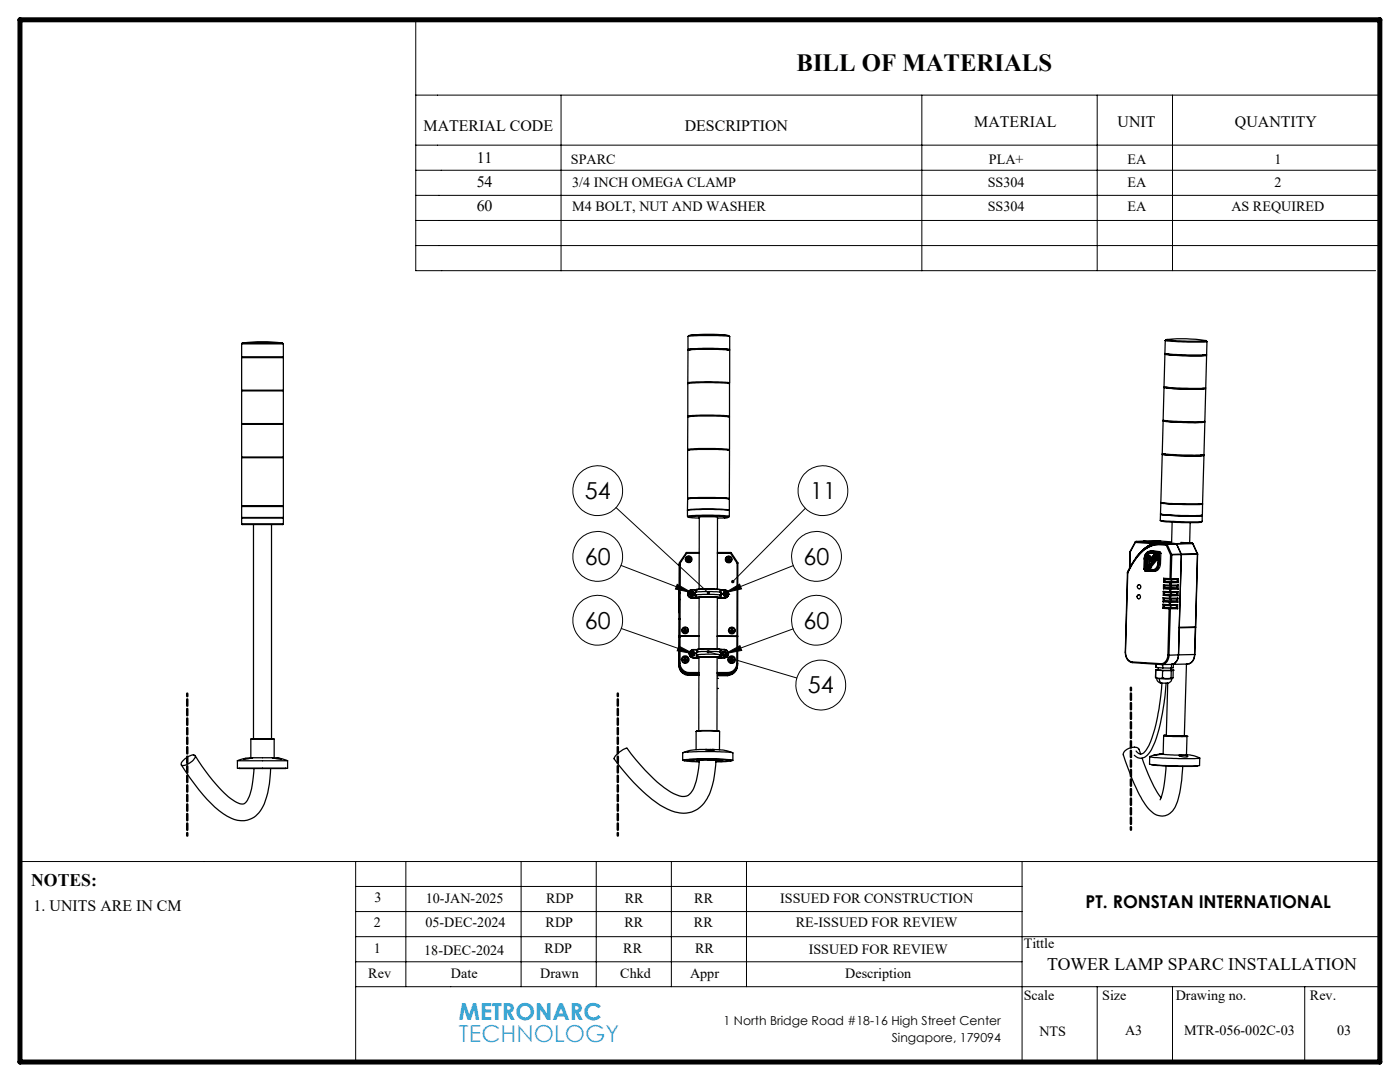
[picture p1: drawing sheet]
<svg xmlns="http://www.w3.org/2000/svg" width="279mm" height="216mm" viewBox="0 0 279 216" stroke-linecap="round" stroke-linejoin="round" font-family="sans-serif">
<g fill="none" stroke="#000" stroke-width=".2">
<path d="M83 19h192.4M83 4v50h191.5M112 19v35M184 19v35M219 19v35M234 19v35M83 34h191.6M83 39h192.1M83 29h192.4M83 44h192.1M83 49h192.1M122.9 101.3l18.5 17"/>
<path d="M123.9 112.8l14.1 5.5M135.1 116.6l2.9 1.7-3.2-.8zM144.7 118.3l2.9-1.7 .4 .9zM158.3 112.9l-13.6 5.4M160.7 101.4l-14.5 14.7M124 125.4l14.4 5.1M135.5 128.9l2.9 1.6-3.3-.6zM141.3 130l17.7 5.3M144.8 130.4l2.9-1.6 .3 1zM158.3 125.5l-13.5 4.9M4 171.9h271.4M71 176.9h133"/>
<path d="M71 171.9v40M81 171.9v25M104 171.9v25M119 171.9v25M134 171.9v25M149 171.9v25M204 171.9v40M71 196.9h204.4M71 191.9h133M71 181.9h133M71 186.9h204.4M219 196.9v15"/>
<path d="M234 196.9v15M260.4 196.9v15"/>
<circle cx="119.3" cy="97.9" r="5"/>
<circle cx="164.2" cy="97.9" r="5"/>
<circle cx="119.3" cy="111" r="5"/>
<circle cx="162.9" cy="111" r="5"/>
<circle cx="119.3" cy="123.8" r="5"/>
<circle cx="162.9" cy="123.8" r="5"/>
<circle cx="163.8" cy="136.7" r="5"/>
</g>
<path d="M37.4 138.4v28.3M123.3 138.4v28.3M225.7 137.2v28.4" fill="none" stroke="#000" stroke-width=".5" stroke-dasharray="1.3 .6" stroke-dashoffset=".8"/>
<path d="M4 4h271.4v207.9h-271.4z" fill="none" stroke="#000" stroke-width="1"/>
<path d="M146 115.8l-.1 .4 .3-.1-.2 .2a.34 .34 0 0 0 .5 0 .34 .34 0 0 0 0-.5 .34 .34 0 0 0-.5 0zM141.1 118v.1a.34 .34 0 0 0 .1 .5 .34 .34 0 0 0 .4-.1l-.2-.2 .2 .2a.35 .35 0 0 0 0-.4 .35 .35 0 0 0-.5-.1zM141 129.9v.1h.3h-.3a.34 .34 0 0 0 .4 .3 .34 .34 0 0 0 .2-.5 .34 .34 0 0 0-.6 .1zM144.7 118.3l2.9-1.7 .4 .9zM135.1 116.6l2.9 1.7-3.2-.8zM144.8 130.4l2.9-1.6 .3 1zM135.5 128.9l2.9 1.6-3.3-.6z" fill="#000"/>
<g fill="none" stroke="#000" stroke-width=".25">
<path d="M48.2 68.6h8.4M48.2 68.6v2.6h8.4v-2.6M48.2 78h8.4v6.5h-8.4zM48.2 71.4h8.4v6.5h-8.4zM48.4 68.4a32.6 32.6 0 0 1 8 0M48.4 68.4h8M48.4 68.4l-.2 .2M56.4 68.4l.2 .2M137.3 76.4v-6.5l4.5-.2 3.8 .2v6.5M137.3 67.1l2.2-.1h3.8l2.3 .2M137.3 67.1a3.4 3.4 0 0 1 2.3-.3h4.2a2.89 2.89 0 0 1 1.8 .4M137.3 67.1v2.6"/>
<path d="M137.6 76.5l-.3-.1 4.5-.2 3.8 .2-.3 .1M137.6 69.8l-.3-.1 3.1-.2a20.9 20.9 0 0 1 5.2 .3h-.3M137.8 69.8l-.2-.1 4.7-.2 3 .2-.2 .1M137.8 66.9a34.1 34.1 0 0 1 7.3 0M145.6 67.2v2.5M232.3 77.3l4.1 .3h4.2l-.4-.1M232.3 77.3l-.2 6.5 4.1 .3h4.3l.1-6.5M232.5 70.7l3.5 .3 4.8-.1-.4-.1M232.5 70.7l-.2 6.5 3.6 .3 4.7-.1 .2-6.5M232.6 67.9h.1M232.6 67.9l4.5 .4 3.8-.1M232.6 67.9l-.1 2.7 4.5 .2h3.8l.1-2.6"/>
<path d="M232.7 67.8h.1a29.4 29.4 0 0 1 7.9 .2l-3.8 .1zM232.7 67.8l-.1 .1M232.8 77.3h-.5M232.9 70.6l-.4 .1M233.1 77.3l-.3 .1 4.1 .2h3.2l-.2-.1M233.3 70.7h-.3l2.6 .2h4.7l-.2-.1M240.7 68l.2 .2M48.2 84.7h8.4v6.5h-8.4zM137.2 99.5l3.1-.2a21.1 21.1 0 0 1 5.3 .2M137.2 99.5v-9.6l2.2-.2h3.8l2.4 .2v9.6M137.2 89.7l.1-6.5 2.1-.2h4.6l1.6 .2v6.5M137.2 99.5h.1"/>
<path d="M137.3 99.5l3.3-.2 4.9 .2M137.3 83v-6.4l1.7-.2 3.3-.1 3.3 .3v6.5M137.3 99.5l-.1 .1M137.5 89.8l-.3-.1 3.1-.2a20.4 20.4 0 0 1 5.3 .2l-.3 .1M137.6 83.1l-.3-.1 2.5-.2 3.9 .1 1.9 .1-.3 .1M145.6 99.5l-.1 .1M232 90.7l4.5 .3 3.8-.1-.5-.1M232 90.7l-.3 9.6M232.1 84l4.1 .3 4.3-.1-.5-.1M232.1 84l-.1 6.5 4 .3 4.3-.1 .2-6.5M232.4 90.6l-.4 .1M232.6 90.6l-.3 .1 3.6 .2h4l-.3-.1"/>
<path d="M232.6 83.9l-.5 .1M232.9 84h-.3l4.5 .3 2.9-.1-.3-.1M240.3 90.9l-.3 9.6M48.2 104.5l.1 .2h8.2l.1-.2M48.2 104.5v-1.1h8.4v1.1M48.2 101.1h8.4M48.2 101.1v2.2h8.4v-2.2M48.2 101h8.4M48.2 101v-9.7h8.4v9.7M48.2 104.5h8.4M48.2 101h.1M48.3 101h8.2"/>
<path d="M48.3 101l-.1 .1M48.4 103.3v.1M50.6 104.7v42.7M54.2 104.7v42.7M56.4 103.3v.1M56.5 101l.1 .1M56.6 101h-.1M135.5 119.6h.1M135.5 118.3h.1M135.5 112.7h.1M135.5 118.8v.1M135.6 112.6h.1"/>
<path d="M135.6 112.6l-.1 .1M135.6 112.6l-.1 14.5M135.6 112.3v14.6M135.6 112.3v.3M137.1 111.5a.2 .2 0 0 0 .2 0 .2 .2 0 0 0 0-.2h.2a.2 .2 0 0 0 0 .2 .2 .2 0 0 0 .3 0v.2a.2 .2 0 0 0-.3 0 .2 .2 0 0 0 0 .3h-.2a.2 .2 0 0 0 0-.3 .2 .2 0 0 0-.2 0zM137.2 101.8l3.1-.2 4.9 .2 .4 .1v1.1l-3.4-.2h-3.3l-1.7 .2zM137.2 101.8v-2.2l2.2-.2h3.8l2.3 .2 .1 2.2M137.2 103l.2 .2M137.2 118.5a.84 .84 0 0 0 .9 .8M137.2 118.5h.1M137.3 118.4l-.1 .1M137.3 101.8h-.1l.7-.2h2.4a20.4 20.4 0 0 1 5.2 .2"/>
<path d="M137.5 103.2h-.1l.4-.1 2.6-.1h3.7l1.3 .2-.8 .1M137.5 103.2l2.1 .2M137.6 118.5h.1M137.6 118.5l.2 .2M137.6 118.5l.3 .4M137.7 118.3l.1 .4M137.7 118.3l-.1 .2M137.8 118.7l.3 .2M137.8 118.7l.1 .2M137.9 118.4v.1M137.9 118.9h.1M138 118.1l-.3 .2"/>
<path d="M138 118.1l.4 .1M138 118.1h-.2l-.1 .2M138 118.1l.3-.1 .1 .2M138.1 119.3h1a14.3 14.3 0 0 1 4.5 0h1M138.1 119.3h.1M138.1 119.3h.6M138.1 118.9h-.2M138.1 118.9h.3M138.3 118.5h.1M138.4 118.9h.1M138.4 118.9h-.5M138.4 118.2l.1 .4"/>
<path d="M138.4 118.2l.1 .2M138.5 118.6l-.4 .3M138.5 118.6l-.1 .3M138.5 118.4v.2M138.5 118.4h.1M138.5 118.4l-.1 .5M138.7 118.4v.1M138.7 117.7h.2M138.7 119.3h.3M138.7 119.2h.2M138.7 118.7h.2M138.7 119.2v.1"/>
<path d="M138.7 118.3l-.1 .2 .1 .2M138.7 117.7h-.6a.76 .76 0 0 0-.8 .8 .76 .76 0 0 0 .8 .7h.6M138.7 117.7h-.6a.84 .84 0 0 0-.9 .8M138.7 117.7h.1M138.7 117.7v.6M138.7 118.7v.5M138.8 118.3l-.1 .1M138.9 118.2l1.4-.2 3.5 .2M138.9 117.7l3.6-.1 1.3 .1M138.9 117.7h.1M138.9 119.2l.1 .1M138.9 118.2l-.2 .1"/>
<path d="M138.9 117.7v.5M139 117.6l-.1 .1M139 119.3l1.1-.1 3.6 .1M139 119.3h.1M139 117.6h4.7M139.5 117.5l.1-14.3 .3-.1 3.3 .1v14.3M139.5 119.2v10.3M139.6 110.2h-2.6l-1.4 2.1M139.6 110.4h-2.5l-1.4 2v14.5M143.2 110.2l2.7 .1 1.3 2v20.1M143.2 119.2l-.1 10.3M143.2 110.4h2.6l1.3 2v14.5"/>
<path d="M143.7 119.3h.1M143.7 117.6l.1 .1M143.7 117.7h.2M143.8 119.2l-3.2-.1h-1.4l-.2 .1v.1M143.8 119.2h.1M143.8 119.2l-.1 .1M143.8 118.2l.1 .1M143.8 117.8h.1M143.8 117.7v.5M143.8 118.7h-4.8l-.1 .5M143.8 118.7h.1M143.8 118.3l.2 .2"/>
<path d="M143.8 118.6v.6M143.8 118.6v.1M143.9 118.7h.1M143.9 119.2v.1h-.2M143.9 118.7l-.1 .1M143.9 118.3l.1 .1-.1 .3M143.9 118.3h.1M143.9 118.7v.5M143.9 117.8h.7a.74 .74 0 0 1 .7 .7 .74 .74 0 0 1-.7 .7h-.7M143.9 117.7h.7a.83 .83 0 0 1 .8 .8 .83 .83 0 0 1-.8 .8M143.9 117.7v.1M143.9 117.8v.5"/>
<path d="M144 118.5l-.1 .2M144 118.5l-.2 .1M144.3 118.5l.1 .2M144.3 118.6l.3 .3M144.3 118.5v.1M144.4 118.3v.4M144.4 118.3l-.1 .2M144.4 118.3v.1M144.4 118.7l.4 .2M144.5 118.5h.1M144.6 103.3l-1.4 .1M144.6 118.9h.1"/>
<path d="M144.6 119.3h.1M144.7 118.1l-.3 .2M144.7 118.1l.4 .2M144.7 118.1h-.2l-.1 .2M144.7 118.1h.2l.2 .2M144.8 118.9h-.2M145 118.5h.1M145 118.9h.1M145 118.9h-.4M145 118.9h-.2M145.1 118.3v.3M145.1 118.3l.1 .1"/>
<path d="M145.1 118.6l-.3 .3M145.1 118.6l-.1 .3M145.2 118.4l-.1 .2M145.2 118.4h.1M145.2 118.4l-.2 .5M145.3 111.3h.2a.21 .21 0 0 0 0 .2 .21 .21 0 0 0 .3 .1v.1a.21 .21 0 0 0-.3 0 .21 .21 0 0 0 0 .3h-.2a.22 .22 0 0 0 0-.3 .22 .22 0 0 0-.3 0v-.1a.25 .25 0 0 0 .3 0 .25 .25 0 0 0 0-.3zM145.4 118.6h.1M145.4 118.6a.86 .86 0 0 1-.8 .7M145.5 103l-.2 .3h-.7M225 114.3l-.4 15.8a1.87 1.87 0 0 0 1.4 2.1l5.9 .4M225 114.3h.1M225.4 113.4h.1"/>
<path d="M226.7 108.1l-1.2 2-.1 3.3M226.7 108.1l5.2 .3M226.7 108.1h.1M227.2 118.7a.38 .38 0 0 1 .4 .4 .38 .38 0 0 1-.4 .4M227.2 116.7a.38 .38 0 0 1 .5 .3 .38 .38 0 0 1-.5 .4M227.3 118.7a.39 .39 0 0 0-.4 .4 .39 .39 0 0 0 .5 .4M227.4 116.7a.41 .41 0 0 0-.4 .4 .41 .41 0 0 0 .4 .4M228.2 108h.1M228.2 108l6.5 .5M228.3 113.6h.1M228.4 111.5a1.42 1.42 0 0 1 1.2-1.5l1.5 .1-1.4 1.8M228.4 111.5l-.1 2.1"/>
<path d="M228.5 113.3l-.2 .3M228.5 113.3h.3M228.7 113.6h.1M228.7 113.6l-.2 .2M228.7 113.6l1.3 .1M228.8 110.9v2.1h.4M228.8 113.3h.1M228.8 110.9v2l.2-.2 .1-1.4 .6 .6M228.8 113.3l-.2 .3h-.3M228.8 110.9l.8 .6M228.8 113.3h-.3l-.2 .3M228.9 110.9h-.1"/>
<path d="M228.9 110.9h.1M228.9 110.9h.3M228.9 110.9h.2M229 113.2h.1M229 113.2l.6 .1M229 113.6h.1M229 113.6h-.3M229 113.6l1.2 .1M229.1 112.7h.3M229.1 111.3l.4 .5M229.1 110.9h.3M229.1 110.9l.5 .6"/>
<path d="M229.1 113h.1M229.2 110.9h.1M229.2 110.9h.2M229.3 113.3h.1M229.4 112.7h.1M229.4 112.7l-.2 .3M229.4 112.7h-.3l-.3 .3v.3M229.4 110.9h.1M229.4 110.9l.4 .4M229.4 111.7v1M229.6 113.3h.1M229.6 111.5h.1"/>
<path d="M229.6 110a1.48 1.48 0 0 0-1.2 1.5M229.6 110l1.8 .1M229.7 111.9h.1M229.7 110.3l-.5 .3-.1 .3M230.1 108.5h-.1a6.8 6.8 0 0 0-2.7 2M230.1 108.5l-3.5-.3-1 1.9-.1 3.1M230.4 108.4l-.3 .1M230.4 108.4h.6M230.4 108.4l-1.3 .6-1 .8M230.6 110.4l-1-.1a1.17 1.17 0 0 0-1 1.3l-.1 1.7M230.6 110.4l-1 1.1M230.6 110.3h-1a1.17 1.17 0 0 0-1.1 1.3v1.7"/>
<path d="M230.6 110.3v.1M230.6 110.3l-1 1.2M231 108.5a6.6 6.6 0 0 0-4.8 3.6 4.7 4.7 0 0 0-1.2 2.2M231 108.5l1.7 .1M231 112.4a1.11 1.11 0 0 1-1 1.3M231 112.4h.1M231.1 108.4a6 6 0 0 0-4.4 2.9M231.1 111.5l-1.5 1.8M231.1 111l-1.8 2.3M231.1 111v1.4M231.3 110.4h.1M231.3 110.4l-.1 2a1.41 1.41 0 0 1-1.2 1.6l-1.5-.1"/>
<path d="M231.3 110.4l-2.3 2.8M231.4 107.9h.1M231.4 110.1h.1M231.4 107.9l-4.7 .2M231.5 110.1h-.4l-1.4 1.8M231.5 110.1l-1.5 1.8h-.3M231.6 103.8l.2 .2M231.6 102.7l5 .3 3.3-.1-.1-.1M231.6 102.7v1.1M231.6 110.3h.1M231.6 110.3l-.3 .1M231.7 110.4h-.3l-.1 2a1.54 1.54 0 0 1-1.3 1.6l-1.5-.2"/>
<path d="M231.7 100.3l3.1 .2h5.2M231.7 100.3l.3 .1 3.4 .2 4.6-.1M231.7 100.4h.1M231.7 100.4l4.5 .3 3.8-.1M231.7 100.4l-.1 2.2 4.1 .3 4.3-.1v-2.2M231.7 110.4l-.1 2a1.46 1.46 0 0 1-1.5 1.6M231.7 108.4h.1M231.7 108.4l1.1 .1M231.7 108.4l-.7 .1M231.7 108.4h-.6M231.7 108.4h.2M231.7 102.6l-.1 .1"/>
<path d="M231.7 100.3v.1M231.8 102.6a36 36 0 0 0 8 .2M231.8 104l4.1 .3 3.8-.1M231.9 108.4h.1M232.1 119.3l.3 .2M232.1 119.3v.8M232.1 119.3l1.3 .1M232.2 118l.2 .2M232.2 118l1.2 .1M232.2 118v.8M232.2 118.8l1.2 .1M232.2 116.7l.2 .2"/>
<path d="M232.2 116.7l1.3 .1M232.2 116.7v.8M232.2 117.5l1.2 .1M232.2 115.4l1.3 .1 .1-4.8-.9-2a5.9 5.9 0 0 0-6.2 3.1l-1.4 2.5-.5 15.8a1.77 1.77 0 0 0 1.4 2l5.7 .3a1.59 1.59 0 0 0 1.4-1.7l.2-9.2M232.2 115.4l.3 .2M232.2 115.4v.8M232.2 116.2l1.3 .1M232.4 119.5h2.4M232.4 119.9l-.3 .2M232.4 119.9l2.4 .1M232.4 119.5v.4M232.4 118.2h2.5"/>
<path d="M232.4 118.6l-.2 .2M232.4 118.6l2.4 .1M232.4 118.2v.4M232.4 116.9h2.5M232.4 117.3l-.2 .2M232.4 117.3l2.5 .1M232.4 116.9v.4M232.5 116l-.3 .2M232.5 115.6h1.1M232.5 116l2.4 .1M232.5 115.6v.4M232.7 108.7a6 6 0 0 0-6.2 3l-1.5 2.6"/>
<path d="M232.8 108.5h.1M233.4 118.9h.2M233.4 119.4h.2M233.4 118.9v.5M233.4 117.6h.3M233.4 118.1h.2M233.4 117.6v.5M233.5 116.3h.2M233.5 116.8h.2M233.5 116.3v.5M233.6 115.6h.1M233.6 118.9v.5"/>
<path d="M233.7 117.6l-.1 .5M233.7 119.9h-1.3M233.7 119.9l1.1 .1M233.7 116.3v.5M233.7 118.6h-1.3M233.7 118.6l1.1 .1M233.7 119.5v.4M233.8 117.3h-1.4M233.8 117.3l1.1 .1M233.8 118.3l-.1 .3M233.8 116h-1.3M233.8 116l1.1 .1"/>
<path d="M233.8 116.9v.4M233.8 110.6l.1 .1M233.8 115.6v.4M233.9 110.7l-.2 4.8h1.5M233.9 104.2l-.1 3.9-2.4-.2M234.7 108.5h.1M234.7 108.5h-1.9M234.8 120l.3 .2M234.8 108.5l-1.9 .1 .9 2M234.8 108.5l.9 2.1M234.8 118.7l.3 .2M234.9 117.4l.2 .1"/>
<path d="M234.9 116.9v.5M234.9 116.1l.3 .1M234.9 115.6h-1.3M235.1 119.3l-.3 .2v.5M235.1 119.3v.9M235.1 119.3l-1.5 .1M235.1 118l-.3 .2v.5M235.1 118.9h-1.5M235.1 118v.9M235.1 118l-1.5 .1M235.1 116.7l-.2 .2M235.1 117.5l-1.4 .1"/>
<path d="M235.1 116.7v.8M235.1 116.7l-1.4 .1M235.2 115.5l-.3 .1v.5M235.2 115.5v.7M235.2 116.2l-1.5 .1M235.7 108.2l2.2 .2M235.7 110.6l.1 .1M235.7 110.6h-1.9M235.8 110.7h-1.9M235.8 110.7l-.6 20M237.5 104.3l-.1 4.1M237.9 108.4l.1 .1"/>
<path d="M237.9 108.4l-3.2 .1M237.9 108.4h.1M237.9 108.4l.2 .1M238 108.5h.1M238 108.5h-3.2M238 108.5l.9 2M238.1 108.5l.9 2M238.9 110.5l.1 .1M238.9 110.5h.1M238.9 110.5l-3.2 .1M239 110.6h.1M239 110.6l-3.2 .1"/>
<path d="M239 110.6l-.4 14.5M239 110.5v.1M239.9 104l-.2 .2M239.9 102.9v1.1l-.3 .1h-4.4l-3.6-.3M240 100.5v.1M240 100.5h.1M135.5 132.6a2.03 2.03 0 0 0 2 2M135.5 132.6a1.98 1.98 0 0 0 2 2.2M135.5 123.5h.1M135.5 122.2h.1M135.5 120.9h.1M135.5 132.4a2.02 2.02 0 0 0 2 2"/>
<path d="M135.5 132.4h.2M135.5 121.4v.1M135.5 120.1v.1M135.5 127.1h.1M135.5 132.4v.2M135.6 126.9h.1M135.6 126.9l-.1 .3M135.7 132.4a1.87 1.87 0 0 0 1.8 1.8M135.7 127h-.1l-.1 5.6M135.7 127v5.4M135.7 127h3.8M135.7 126.9h3.8"/>
<path d="M136.6 125.4h.2a.24 .24 0 0 0 0 .3 .24 .24 0 0 0 .3 .1v.1a.2 .2 0 0 0-.3 0 .2 .2 0 0 0 0 .3h-.2a.2 .2 0 0 0 0-.3 .2 .2 0 0 0-.3 0v-.2a.21 .21 0 0 0 .3 0 .21 .21 0 0 0 0-.3zM136.7 131.3h.1a.2 .2 0 0 0 0 .3 .2 .2 0 0 0 .3 0v.1a.2 .2 0 0 0-.3 0 .2 .2 0 0 0 0 .3h-.1a.2 .2 0 0 0 0-.3 .2 .2 0 0 0-.3 0v-.1a.2 .2 0 0 0 .3 0 .2 .2 0 0 0 0-.3zM137.5 134.8h.1M137.5 134.8h2M137.5 134.4v.2M137.5 134.6h2M137.5 134.6v.2M137.5 134.4h2M137.5 130.4h.1M137.5 130.4a.82 .82 0 0 0 .9 .9M137.5 134.2v.2M137.5 134.2h2"/>
<path d="M137.8 130.5l.1 .1M137.8 130.5l.2 .3M137.8 130.5h.1M137.9 130.2v.4M137.9 130.2l-.1 .3M137.9 130.6l.4 .2M137.9 130.6l.1 .2M138 130.4h.1M138 130.8h.1M138.2 130l-.3 .2M138.2 130l.3 .2M138.2 130h-.3v.2"/>
<path d="M138.3 130.8h-.3M138.4 131.3h1.1M138.4 131.3h.1M138.4 130.4h.1M138.5 130.8h.1M138.5 130.8h-.5M138.5 130.8h-.2M138.5 130.2l.1 .4M138.5 130.2l.2 .2M138.6 130.6l-.3 .2M138.6 130.6l-.1 .2M138.7 130.4l-.1 .2"/>
<path d="M138.7 130.4h.1M138.7 130.4l-.2 .4M139.1 131.2v.1l.2-.1M139.1 131.2h.1M139.1 130.7h.1M139.1 129.7h.1M139.1 130.2l-.2 .2 .2 .3M139.1 129.7h-.7a.74 .74 0 0 0-.8 .7 .74 .74 0 0 0 .8 .8h.7M139.1 129.6h-.7a.83 .83 0 0 0-.9 .8 .83 .83 0 0 0 .9 .9M139.1 129.6v.1M139.1 129.7v.5M139.1 130.7v.5"/>
<path d="M139.1 130.2l-.1 .2M139.2 130.1l2.1-.1 2.4 .1M139.2 131.2h.1M139.2 130.1l-.1 .1M139.2 129.6v.5M139.2 130.7v.5M139.2 130.7v.4M139.2 129.6h-.1M139.2 131.1l1.1-.1 3.4 .1M139.2 131.1l.1 .1M139.2 131.1v.1M139.3 131.2l1.3-.1 3.1 .1"/>
<path d="M139.3 131.2h.1M139.5 131.2v14.6M140.2 131.1l4.4 .2M143.1 131.2v14.6M143.1 127h4M143.1 126.9h4M143.1 134.2h2.1M143.1 134.4h2.1M143.2 137.4h.1M143.2 135.4h.1M143.2 134.8h2M143.2 134.6h2"/>
<path d="M143.6 129.5h-.7a10.9 10.9 0 0 0-3.7 .1M143.7 131.2l.2 .1M143.7 131.2h.1M143.7 129.5v.1M143.7 130.1h.1M143.7 129.6h.2M143.7 130.6h.1M143.7 130.6l-2.8-.1-1.7 .2M143.7 131.1h.1M143.7 129.6l-3.1-.1-1.4 .1M143.7 131.1v.1M143.7 131.2h.2"/>
<path d="M143.7 130.1l.2 .1M143.7 129.6l.2 .1M143.7 129.6v.5M143.7 130.6v.6M143.8 130.2l.1 .2M143.8 130.6h.1M143.8 130.6l-.1 .1h.2M143.8 130.6h-.1M143.8 130.6l.1 .1M143.9 131.2v.1M143.9 130.2l.1 .2-.1 .3M143.9 129.7h.6a.74 .74 0 0 1 .8 .7 .74 .74 0 0 1-.7 .8h-.7"/>
<path d="M143.9 129.6h.6a.83 .83 0 0 1 .9 .8 .83 .83 0 0 1-.8 .8M143.9 130.2h.1M143.9 129.6v.1M143.9 129.7v.5M143.9 130.7v.5M143.9 130.4l-.1 .2M144.1 130.5h.1M144.1 130.5l.2 .2M144.1 130.5l.3 .4M144.2 130.3l.1 .4M144.2 130.3l-.1 .2M144.3 130.7l.3 .1"/>
<path d="M144.3 130.7l.1 .1M144.4 130.4h.1M144.4 130.8v.1M144.5 130l-.3 .3M144.5 130l.4 .2M144.5 130l-.2 .1-.1 .2M144.5 130h.2l.2 .2M144.6 131.2l-.7 .1M144.6 131.2v.1M144.6 130.8h-.2M144.6 130.8h.2M144.8 130.4l-.1 .1"/>
<path d="M144.8 130.8h.1M144.8 130.8l-.4 .1M144.9 130.2v.4M144.9 130.2l.1 .2M144.9 130.6l-.3 .2M144.9 130.6l-.1 .2M145 130.5l-.1 .1M145 130.4l-.1 .2M145 130.4h.1M145 130.4l-.2 .4M145.2 134.8h.1M145.2 134.2v.2"/>
<path d="M145.2 134.4v.2M145.2 134.6v.2M145.4 130.5a.87 .87 0 0 1-.8 .8M145.7 125.8a.23 .23 0 0 0 .3-.1 .23 .23 0 0 0 0-.3h.2a.21 .21 0 0 0 0 .3 .21 .21 0 0 0 .2 .1v.1a.23 .23 0 0 0-.3 0 .23 .23 0 0 0 0 .3h-.1a.22 .22 0 0 0 0-.3 .22 .22 0 0 0-.3 0zM145.9 131.3h.2a.21 .21 0 0 0 0 .3 .21 .21 0 0 0 .3 0v.1a.21 .21 0 0 0-.3 0 .21 .21 0 0 0 0 .3h-.2a.21 .21 0 0 0 0-.3 .21 .21 0 0 0-.3 0v-.1a.21 .21 0 0 0 .3 0 .21 .21 0 0 0 0-.3zM147 132.4a1.81 1.81 0 0 1-1.8 1.8M147 132.4h.2M147.1 127h.1M147.1 126.9h.1M147.1 127l-.1 5.4M147.2 132.9a1.99 1.99 0 0 1-2 1.7M147.2 132.9a2.04 2.04 0 0 1-2 1.9"/>
<path d="M147.2 132.4a1.97 1.97 0 0 1-2 2M147.2 132.6v.3M230.6 135.2h.1M230.6 135.2l.7 .2 .7-.1M230.6 135.2l.3 .2M230.6 133.7h.1M230.6 133.7l1.4 .1M230.6 133.7v1.5M230.7 133.2l1.4 .1M230.7 133.2h.1M230.7 132.5v.7M230.9 135.4a.96 .96 0 0 0 .9 .9"/>
<path d="M230.9 135.4h.5M231 133.6h.1M231 133.6l-.4 .1M231.1 133.2v.5l.9 .1h1.6v-.5M231.4 135.4h2.5M231.4 135.4a.86 .86 0 0 0 .4 .9M231.9 136.3a37.1 37.1 0 0 1-2.8 12.8l-.4 .7a1.05 1.05 0 0 1-1 .7 1.05 1.05 0 0 1-1-.6M232 135.3h1.7M232 135.3h.1M232 133.8h.1M232 133.8h1.8M232 133.8v1.5"/>
<path d="M232.1 133.3h1.7M232.1 132.6v.7M232.1 120.6l.2 .2M232.1 120.6l1.3 .1M232.1 120.6v.8M232.1 121.4l1.2 .1M232.1 120.1l1.3 .1M232.3 121.2l-.2 .2M232.3 120.8h1.1M232.3 121.2l2.5 .1M232.3 121.2h1.3M232.3 120.8v.4"/>
<path d="M232.7 136.3l-.3 3.5a27.8 27.8 0 0 1-2.9 10.3 1.86 1.86 0 0 1-3.1 .6M233.3 130.7a1.73 1.73 0 0 1-1.4 1.9M233.3 121.5h.3M233.4 120.2h.2M233.4 120.7h.2M233.4 120.2v.5M233.4 120.8h.1M233.6 121.5l-.3 9.2M233.6 121.5h1.4M233.6 120.2v.5M233.6 121.2l1.2 .1M233.6 133.7h.5"/>
<path d="M233.7 120.8l-.1 .4M233.7 135.3h.1M233.8 133.8h.1M233.8 132.6h-1.9M233.8 133.8l-.1 1.5M233.8 132.6v.7M233.9 135.4a1.17 1.17 0 0 1-1.6 .9h-.5M233.9 135.4h.1M234.1 133.7h.1M234.1 133.7v1.6h-.4M234.1 133.7l-.3 .1M234.2 132.6l-.1 .6-.3 .1"/>
<path d="M234.8 121.3l.2 .2M234.8 120.8v.5M234.8 120.8h-1.3M235 120.6l-.2 .2M235 120.6v.9M235 120.6l-1.4 .1M235.1 120.2h-1.5M235.2 130.7a1.79 1.79 0 0 1-1.4 1.9M235.2 130.7h-1.9M236.8 132.5l-.4 14.3-.1 .1-3.5-.2 .2-10.4M238.4 130.6a1.74 1.74 0 0 1-1.4 1.9l-3.2 .1M238.4 130.6l-3.2 .1"/>
<path d="M238.4 130.6h.1M238.4 130.6a1.95 1.95 0 0 1-1.1 1.8M238.5 125.2h.1M238.5 125.2l-3.2 .1-.1 5.4M238.5 125.2l-.1 5.4M238.6 125.1l-3.3 .1M238.6 125.2l-.2 5.4M36.2 152.6a34.2 34.2 0 0 0 8.3 9.7 5.4 5.4 0 0 0 5.8 1 6.1 6.1 0 0 0 2.9-4.3l.6-2.6 .2-3M36.4 151.9a2.81 2.81 0 0 1 2.5-1.2 1.11 1.11 0 0 1-.8 1.3 2.06 2.06 0 0 1-1.9 .6v-.4zM38.9 150.8a28.3 28.3 0 0 0 8 9.1 1.68 1.68 0 0 0 2.2 .2l.2-.3a10.3 10.3 0 0 0 1.3-4.8l.1-1.6M47.4 151.8h10M47.4 151.8v1.5h10v-1.5"/>
<path d="M47.8 153.3h9.2M48.6 151.5l.6-.2 1.2-.1zM49.1 151.3l-1.7 .5M50 151.2h.1M50.1 151.2h4.6M50.1 147.5v-.1h4.5l.1 .1M50.1 147.5h4.6M50.1 147.5v3.7M54.4 151.2l1.8 .2zM54.7 151.2h.1M54.7 147.5v3.7M55.3 151.2l2.1 .6"/>
<path d="M136.2 151.7l.1-1.5 3.1-.2h3.2l3.6 .2h.1v1.5M136.6 151.8a2.31 2.31 0 0 1 1.7-.3h1.9a19.1 19.1 0 0 1 5.8 .3l.3-.1-3.7-.3-4.1 .1-2.3 .2 .4 .1M137.8 151.8l.7 .1zM138.9 145.9l1.1-.1h2.1h1.3l.2 .2M139.5 152l-2.9-.2a42.7 42.7 0 0 1 9.3 0l-3 .2M139.5 151.9l-.6-.1 1.7-.1 3 .1-.7 .1M139.6 151.7a12.1 12.1 0 0 1-1.7 6.5 2.09 2.09 0 0 1-2.9 .4 21.2 21.2 0 0 1-7.2-5.9l-2.6-3.4a3.7 3.7 0 0 0-2.6 2.1 34.4 34.4 0 0 0 9.8 9.6 6.4 6.4 0 0 0 6.8 .5 8.6 8.6 0 0 0 3.2-5.8l.5-4M140.8 149.6h1.8l-1.1 .1zM141 149.5l-3.2 .2-1.5 .5M141.3 151.6h.7zM142.2 149.5l2.3 .2 1.7 .5M143.5 151.9h.8z"/>
<path d="M143.6 146l-1.9-.2-2.7 .1-.1 3.7M143.6 146v3.6M227.6 150.5l-.3-1a1.59 1.59 0 0 0-2.1-.1 1.28 1.28 0 0 0-1 1.2 38.3 38.3 0 0 0 4.7 10.4 3.3 3.3 0 0 0 4.6 1.3 6.2 6.2 0 0 0 1.9-4.1l.4-2.5 .2-2.8M227.9 151.3a25.7 25.7 0 0 0 3.8 7.9M229.4 151v1.5l5.8 .4 4.2-.1v-1.5M229.5 151l1 .2 4.8 .2 4.1-.1M229.8 152.6l1.2 .2 4.3 .1 3.7-.1M230.2 150.7l.8-.2h1.1zM230.3 150.7l-.8 .3M230.8 150.6h-.2M232.1 150.5h-.7M232.2 146.8l1.9 .2 2.8-.1"/>
<path d="M232.2 146.8l-.1 3.7M232.3 146.7l-.1 .1M232.7 152.8v.6a17.2 17.2 0 0 1-1.2 6.2M232.8 146.7h-.5l2.5 .2 2-.1M235.2 150.7h1.1l.8 .3a2.41 2.41 0 0 1-1.9-.3zM236.4 146.8h.4M236.8 150.6l1.5 .2 1.1 .4M236.8 146.8l.1 .1M236.9 146.9l-.1 3.7-2.4 .1-2.3-.2M236.9 146.9h.1M239.4 151.2v.1"/>
<circle cx="137.4" cy="111.6" r=".58"/>
<circle cx="137.4" cy="111.6" r=".67"/>
<circle cx="138.1" cy="118.4" r=".22"/>
<circle cx="144.7" cy="118.5" r=".2"/>
<circle cx="145.4" cy="111.6" r=".58"/>
<circle cx="145.4" cy="111.6" r=".67"/>
<circle cx="136.7" cy="125.8" r=".59"/>
<circle cx="136.7" cy="125.8" r=".67"/>
<circle cx="136.7" cy="131.6" r=".75"/>
<circle cx="136.8" cy="131.6" r=".58"/>
<circle cx="138.2" cy="130.4" r=".2"/>
<circle cx="144.6" cy="130.4" r=".21"/>
<circle cx="146" cy="131.6" r=".76"/>
<circle cx="146" cy="131.6" r=".59"/>
<circle cx="146.1" cy="125.8" r=".68"/>
<circle cx="146.1" cy="125.8" r=".58"/>
</g>
<text font-size="4.9" x="159" y="14.1">BILL OF MATERIALS</text>
<g font-size="4.7">
<text x="116.7" y="99.6">54</text>
<text x="161.7" y="99.6">11</text>
<text x="116.7" y="112.7">60</text>
<text x="160.4" y="112.7">60</text>
<text x="116.7" y="125.4">60</text>
<text x="160.4" y="125.4">60</text>
<text x="161.2" y="138.3">54</text>
</g>
<text font-size="4.7" fill="#24a0c2" x="91.6" y="203.5">METRONARC</text>
<text font-size="4.7" fill="#53a9ff" x="91.6" y="208">TECHNOLOGY</text>
<g font-size="3.5">
<text x="6.2" y="176.9">NOTES:</text>
<text x="216.7" y="181.1">PT. RONSTAN INTERNATIONAL</text>
<text x="209" y="193.5">TOWER LAMP SPARC INSTALLATION</text>
</g>
<g font-size="3.2">
<text x="84.5" y="26.2">MATERIAL CODE</text>
<text x="136.6" y="26.2">DESCRIPTION</text>
<text x="194.4" y="25.3">MATERIAL</text>
<text x="223.1" y="25.3">UNIT</text>
<text x="246.5" y="25.3">QUANTITY</text>
<text x="95.1" y="32.4">11</text>
<text x="95.1" y="37.3">54</text>
<text x="95.1" y="42.2">60</text>
<text x="6.7" y="181.9">1. UNITS ARE IN CM</text>
</g>
<g font-size="2.8">
<text x="113.9" y="32.7">SPARC</text>
<text x="197.4" y="32.7">PLA+</text>
<text x="225" y="32.7">EA</text>
<text x="254.3" y="32.7">1</text>
<text x="114.2" y="37.3">3/4 INCH OMEGA CLAMP</text>
<text x="197.1" y="37.3">SS304</text>
<text x="225" y="37.3">EA</text>
<text x="254.3" y="37.3">2</text>
<text x="114.2" y="42.2">M4 BOLT, NUT AND WASHER</text>
<text x="197.1" y="42.2">SS304</text>
<text x="225" y="42.2">EA</text>
<text x="245.7" y="42.2">AS REQUIRED</text>
<text x="74.6" y="184.9">2</text>
<text x="74.7" y="180.1">3</text>
<text x="84.9" y="185.1">05-DEC-2024</text>
<text x="85" y="180.2">10-JAN-2025</text>
<text x="108.9" y="185.1">RDP</text>
<text x="109" y="180.2">RDP</text>
<text x="124.6" y="185.1">RR</text>
<text x="124.7" y="180.2">RR</text>
<text x="138.5" y="185.1">RR</text>
<text x="138.6" y="180.2">RR</text>
<text x="155.7" y="180.2">ISSUED FOR CONSTRUCTION</text>
<text x="158.8" y="185.1">RE-ISSUED FOR REVIEW</text>
<text x="74.6" y="190.1">1</text>
<text x="84.7" y="190.6">18-DEC-2024</text>
<text x="108.7" y="190.1">RDP</text>
<text x="124.4" y="190.1">RR</text>
<text x="138.7" y="190.1">RR</text>
<text x="161.4" y="190.3">ISSUED FOR REVIEW</text>
<text x="204.3" y="189.2">Tittle</text>
<text x="73.5" y="195.1">Rev</text>
<text x="90" y="195.1">Date</text>
<text x="107.8" y="195.1">Drawn</text>
<text x="123.8" y="195.1">Chkd</text>
<text x="137.7" y="195.1">Appr</text>
<text x="168.7" y="195.1">Description</text>
<text x="204.3" y="199.5">Scale</text>
<text x="220" y="199.5">Size</text>
<text x="234.6" y="199.5">Drawing no.</text>
<text x="261.4" y="199.5">Rev.</text>
<text x="207.4" y="206.7">NTS</text>
<text x="224.5" y="206.6">A3</text>
<text x="236.3" y="206.6">MTR-056-002C-03</text>
<text x="266.8" y="206.6">03</text>
</g>
<g font-size="2.5">
<text x="144.4" y="204.5">1 North Bridge Road #18-16 High Street Center</text>
<text x="178" y="208">Singapore, 179094</text>
</g>
</svg>
